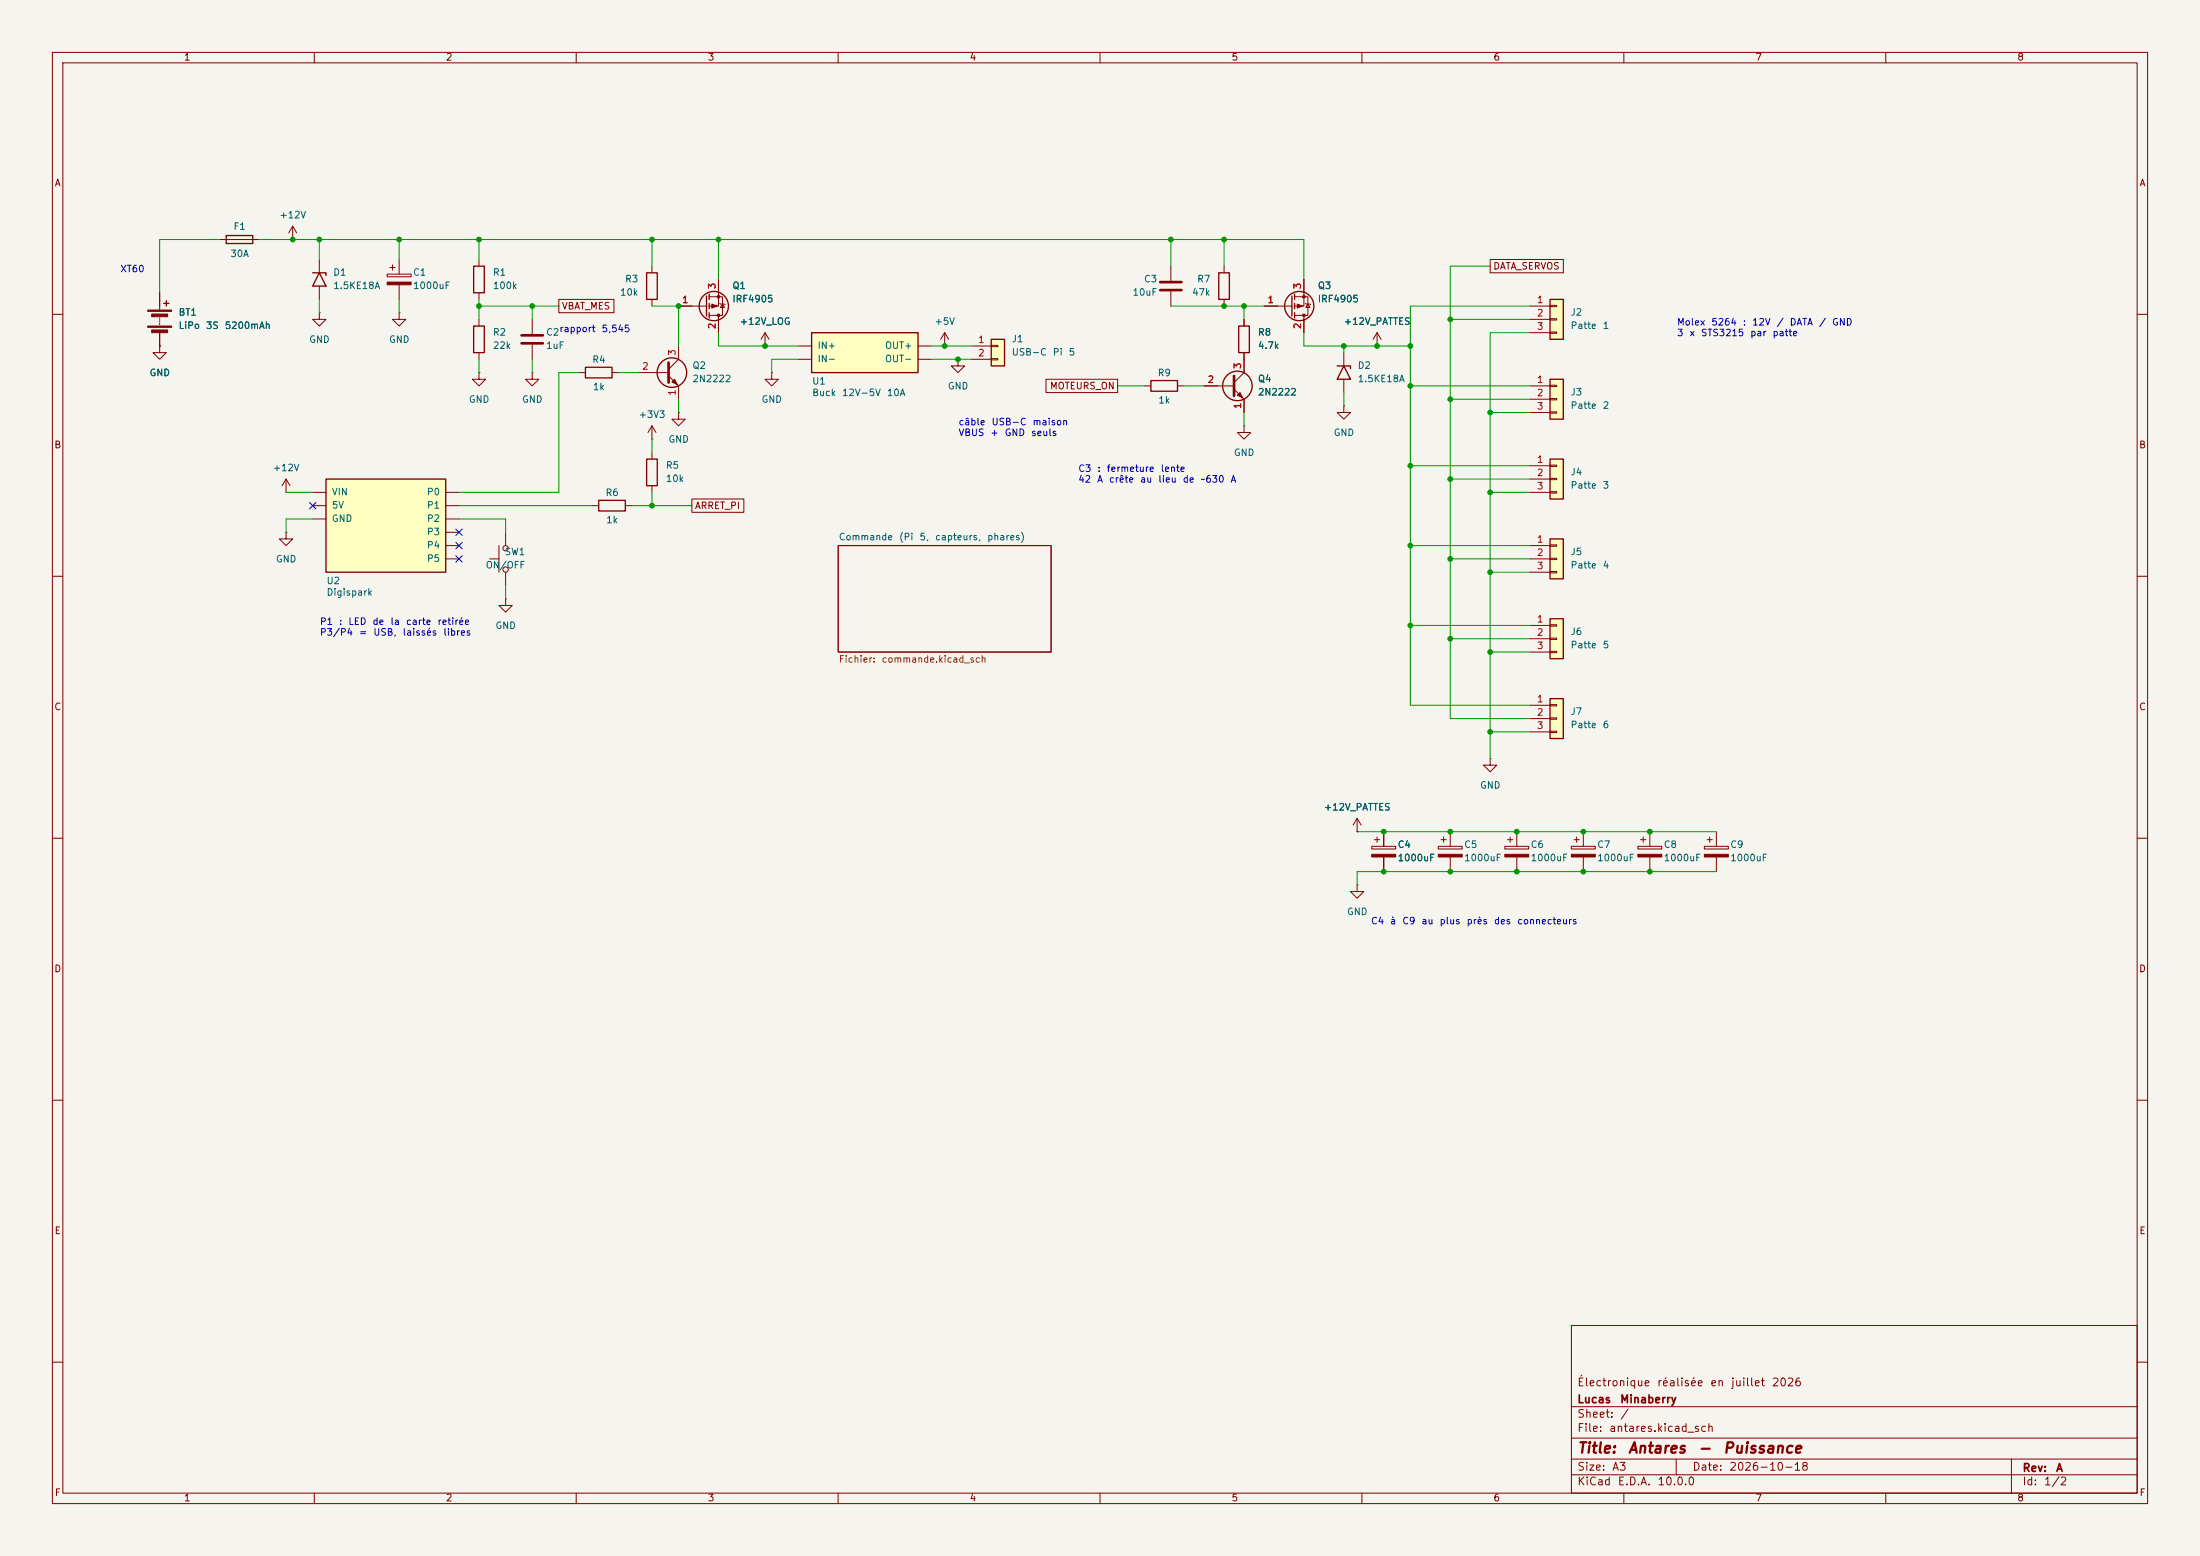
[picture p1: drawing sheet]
<svg xmlns="http://www.w3.org/2000/svg" width="420mm" height="297mm" viewBox="0 0 420 297" stroke-linecap="round" stroke-linejoin="round" font-family="sans-serif">
<path d="M0 0h420v297h-420z" fill="#f5f4ef" stroke="#f5f4ef" stroke-width=".19"/>
<g fill="none" stroke="#840000" stroke-width=".19">
<path d="M10 10h400v277h-400zM12 12h396v273h-396zM60 10v2M110 10v2M160 10v2M210 10v2M260 10v2M310 10v2M360 10v2M41.9 45.7h7.6M55.9 45.7h.1M55.9 43.2l-.8 1.3"/>
<path d="M55.9 43.2l.7 1.3M55.9 43.2v2.5M129.5 58.4h5.4M135.4 56.6h2.5v3.6h-2.5M137.2 53.3v5.1h-1.8M137.4 57.9l1 .3M137.9 58l.4 .7h-.8zM10 60h2M30.5 66v1.3h1.2l-1.2 1.3-1.3-1.3h1.3M30.5 66h.1M137.2 60.2v3.3M180.3 66h.1"/>
<path d="M180.3 63.5l-.7 1.3M180.3 63.5l.8 1.3M180.3 63.5v2.5M408 60h2M10 110h2M160 104.1h40.7v20.4h-40.7zM408 110h2M10 160h2M408 160h2M10 210h2M408 210h2M300 253h108v32h-108z"/>
<path d="M10 260h2M300 278.5h108M300 274.5h108M300 268.5h108M320 278.5v3M384 278.5v6.5M408 260h2M60 285v2M110 285v2M160 285v2M210 285v2M260 285v2"/>
<path d="M300 281.5h108M310 285v2M360 285v2"/>
</g>
<g fill="none" stroke="#840000" stroke-width=".25">
<path d="M43.2 45h5.1v1.5h-5.1zM134.9 56.5v3.8M135.4 56.1v1.1M135.4 57.9v1M135.4 59.7v1"/>
<circle cx="136.3" cy="58.4" r="2.79"/>
</g>
<g fill="#840000" stroke="#840000" stroke-width=".19">
<path d="M135.9 58l1 .4-1 .4z"/>
<circle cx="137.2" cy="60.2" r=".25"/>
<circle cx="137.2" cy="56.6" r=".25"/>
</g>
<path d="M295.9 102.9h2.5v7.6h-2.5z" fill="#ffffc2"/>
<path d="M295.9 102.9h2.5v7.6h-2.5z" fill="none" stroke="#840000" stroke-width=".25"/>
<path d="M292.1 104.1h3.8M292.1 106.7h3.8M292.1 109.2h3.8M295.9 104h1.3v.3h-1.3zM295.9 106.6h1.3v.2h-1.3zM295.9 109.1h1.3v.2h-1.3z" fill="none" stroke="#840000" stroke-width=".19"/>
<path d="M154.9 63.5h20.4v7.6h-20.4z" fill="#ffffc2"/>
<g fill="none" stroke="#840000" stroke-width=".25">
<path d="M59.7 52.1h2.5v.5M61 52.1l1.2 2.5h-2.5zM154.9 63.5h20.4v7.6h-20.4zM255.3 69.9h2.5v.5M256.5 69.9l1.3 2.5h-2.5z"/>
<circle cx="128.3" cy="71.1" r="2.82"/>
</g>
<g fill="none" stroke="#840000" stroke-width=".19">
<path d="M61 59.7v1.3h1.2l-1.2 1.2-1.3-1.2h1.3M61 59.7h.1M61 49.5v2.6M61 54.6v2.6M121.9 71.1h5.7M127.6 71.8l1.9 1.9v2.5M129.5 66v2.6l-1.9 1.9M146 66h.1M146 63.5l-.7 1.3M146 63.5l.8 1.3M146 63.5v2.5M147.3 71.1v1.3h1.3l-1.3 1.3-1.3-1.3h1.3"/>
<path d="M147.3 71.1h.1M152.4 66h2.5M152.4 68.6h2.5M175.3 66h2.5M175.3 68.6h2.5M256.5 67.3v2.6M256.5 72.4v2.5M262.9 66h.1M262.9 63.5l-.8 1.3M262.9 63.5l.8 1.3M262.9 63.5v2.5M54.6 94h.1"/>
<path d="M54.6 91.4l-.8 1.3M54.6 91.4l.8 1.3M54.6 91.4v2.6"/>
</g>
<path d="M127.6 69.2v3.8" fill="none" stroke="#840000" stroke-width=".51"/>
<path d="M128.3 72.9l.5-.5 .5 1z" fill="#840000" stroke="#840000" stroke-width=".19"/>
<path d="M295.9 57.2h2.5v7.6h-2.5z" fill="#ffffc2"/>
<path d="M295.9 57.2h2.5v7.6h-2.5z" fill="none" stroke="#840000" stroke-width=".25"/>
<g fill="none" stroke="#840000" stroke-width=".19">
<path d="M73.9 52.3h4.6v.5h-4.6zM74.4 51.1h1M74.9 50.5v1.1M76.2 59.7v1.3h1.3l-1.3 1.2-1.3-1.2h1.3M76.2 59.7h.1M76.2 49.5v2.8M76.2 54.4v2.8M292.1 58.4h3.8M295.9 58.3h1.3v.2h-1.3zM292.1 61h3.8M292.1 63.5h3.8M295.9 60.8h1.3v.3h-1.3z"/>
<path d="M295.9 63.4h1.3v.2h-1.3zM301 159.8v1M302.3 158.8v2.7M300 161.5h4.5v.6h-4.5zM300.5 160.3h1M302.3 163.6v2.8"/>
</g>
<g fill="#840000" stroke="#840000" stroke-width=".19">
<path d="M300 163.1h4.5v.5h-4.5z"/>
<path d="M73.9 53.8h4.6v.6h-4.6z"/>
</g>
<path d="M295.9 118.1h2.5v7.6h-2.5z" fill="#ffffc2"/>
<path d="M295.9 118.1h2.5v7.6h-2.5z" fill="none" stroke="#840000" stroke-width=".25"/>
<path d="M292.1 119.4h3.8M295.9 119.3h1.3v.2h-1.3zM292.1 121.9h3.8M292.1 124.5h3.8M295.9 121.8h1.3v.2h-1.3zM295.9 124.3h1.3v.3h-1.3z" fill="none" stroke="#840000" stroke-width=".19"/>
<path d="M189.2 64.8h2.6v5.1h-2.6z" fill="#ffffc2"/>
<path d="M31.2 57.9h1.1M31.7 57.4v1M189.2 64.8h2.6v5.1h-2.6z" fill="none" stroke="#840000" stroke-width=".25"/>
<path d="M30.5 55.9v3.3M30.5 60.7v.3M30.5 61.2v.3M30.5 61.7v.3M30.5 63.5v2.5M185.4 66h3.8M185.4 68.6h3.8M189.2 65.9h1.3v.3h-1.3zM189.2 68.5h1.3v.2h-1.3zM259.1 168.9v1.3h1.2l-1.2 1.3-1.3-1.3h1.3M259.1 168.9h.1" fill="none" stroke="#840000" stroke-width=".19"/>
<g fill="#840000" stroke="#840000" stroke-width=".19">
<path d="M28.2 59.2h4.6v.2h-4.6z"/>
<path d="M28.2 62.2h4.6v.3h-4.6z"/>
<path d="M29 59.9h3v.6h-3z"/>
<path d="M29 63h3v.5h-3z"/>
</g>
<path d="M295.9 72.4h2.5v7.6h-2.5z" fill="#ffffc2"/>
<path d="M295.9 72.4h2.5v7.6h-2.5z" fill="none" stroke="#840000" stroke-width=".25"/>
<g fill="none" stroke="#840000" stroke-width=".19">
<path d="M292.1 73.7h3.8M292.1 76.2h3.8M292.1 78.7h3.8M295.9 73.5h1.3v.3h-1.3zM295.9 76.1h1.3v.2h-1.3zM295.9 78.6h1.3v.3h-1.3zM259.1 158.8h.1M259.1 156.2l-.8 1.3M259.1 156.2l.7 1.3M259.1 156.2v2.6M313.7 159.8v1M315 158.8v2.7"/>
<path d="M312.7 161.5h4.5v.6h-4.5zM313.2 160.3h1M315 163.6v2.8"/>
</g>
<path d="M312.7 163.1h4.5v.5h-4.5z" fill="#840000" stroke="#840000" stroke-width=".19"/>
<path d="M62.2 91.4h22.9v17.8h-22.9z" fill="#ffffc2"/>
<path d="M62.2 91.4h22.9v17.8h-22.9z" fill="none" stroke="#840000" stroke-width=".25"/>
<g fill="none" stroke="#840000" stroke-width=".19">
<path d="M182.9 68.6v1.3h1.2l-1.2 1.2-1.3-1.2h1.3M182.9 68.6h.1M59.7 94h2.5M59.7 96.5h2.5M59.7 99.1h2.5M85.1 94h2.5M85.1 96.5h2.5M85.1 99.1h2.5M54.6 101.6v1.3h1.3l-1.3 1.2-1.3-1.2h1.3M54.6 101.6h.1M85.1 101.6h2.5M85.1 104.1h2.5"/>
<path d="M85.1 106.7h2.5"/>
</g>
<path d="M295.9 133.4h2.5v7.6h-2.5z" fill="#ffffc2"/>
<path d="M295.9 133.4h2.5v7.6h-2.5z" fill="none" stroke="#840000" stroke-width=".25"/>
<path d="M292.1 134.6h3.8M292.1 137.2h3.8M292.1 139.7h3.8M295.9 134.5h1.3v.2h-1.3zM295.9 137h1.3v.3h-1.3zM295.9 139.6h1.3v.2h-1.3z" fill="none" stroke="#840000" stroke-width=".19"/>
<path d="M295.9 87.6h2.5v7.7h-2.5z" fill="#ffffc2"/>
<g fill="none" stroke="#840000" stroke-width=".25">
<path d="M90.4 50.8h2.1v5.1h-2.1zM123.4 52.1h2.1v5.1h-2.1zM232.7 52.1h2v5.1h-2zM246.6 56.5v3.8M247.1 56.1v1.1M247.1 57.9v1M247.1 59.7v1M90.4 62.2h2.1v5.1h-2.1zM111.8 70.1h5v2h-5zM219.7 72.6h5.1v2.1h-5.1zM236.5 62.2h2v5.1h-2zM114.3 95.5h5.1v2h-5.1z"/>
<path d="M123.4 87.6h2.1v5.1h-2.1zM295.9 87.6h2.5v7.7h-2.5z"/>
<circle cx="248" cy="58.4" r="2.79"/>
<circle cx="236.2" cy="73.7" r="2.82"/>
</g>
<g fill="none" stroke="#840000" stroke-width=".19">
<path d="M30.5 55.9v2.5M91.4 49.5v1.3M91.4 55.9v1.3M106.7 57.1h10.5v2.6h-10.5zM124.5 50.8v1.3M124.5 57.2v1.2M129.5 58.4h2.6M137.2 53.3v2.6M223.5 50.8v2.8M223.5 55.6v2.8M233.7 50.8v1.3M233.7 57.2v1.2"/>
<path d="M241.3 58.4h5.3M247.1 56.6h2.6v3.6h-2.6M248.9 53.3v5.1h-1.8M249.2 57.9l1 .3M249.7 58l.4 .7h-.8zM284.5 49.5h14v2.6h-14zM30.5 66h.1M30.5 63.5v2.5M91.4 71.1v1.3h1.3l-1.3 1.3-1.2-1.3h1.2M91.4 71.1h.1M91.4 61v1.2M91.4 67.3v1.3"/>
<path d="M101.6 71.1v1.3h1.3l-1.3 1.3-1.3-1.3h1.3M101.6 71.1h.1M101.6 61v2.8M101.6 65.8v2.8M110.5 71.1h1.3M116.8 71.1h1.3M129.5 78.7v1.3h1.3l-1.3 1.3-1.2-1.3h1.2M129.5 78.7h.1M137.2 61v2.5M146 66h.1M199.7 72.4h13.7v2.5h-13.7zM218.4 73.7h1.3"/>
<path d="M224.8 73.7h1.3M229.9 73.7h5.7M235.6 74.3l1.9 1.9v2.5M237.5 61v1.2M237.5 67.3v3.8l-1.9 1.9M248.9 60.2v3.3M256.5 77.5v1.2h1.3l-1.3 1.3-1.2-1.3h1.2M256.5 77.5h.1M262.9 66h.1M113 96.5h1.3M119.4 96.5h1.2M124.5 83.8h.1"/>
<path d="M124.5 81.3l-.8 1.3M124.5 81.3l.7 1.3M124.5 81.3v2.5M124.5 86.4v1.2M124.5 92.7v1.3M132.1 95.2h9.9v2.6h-9.9zM237.5 81.3v1.3h1.3l-1.3 1.2-1.3-1.2h1.3M237.5 81.3h.1M292.1 88.9h3.8M292.1 91.4h3.8M292.1 94h3.8M295.9 88.8h1.3v.2h-1.3z"/>
<path d="M295.9 91.3h1.3v.3h-1.3zM295.9 93.9h1.3v.2h-1.3zM93.5 106.7h1.7M95.2 104.1v5.1M96.5 114.3v1.3h1.3l-1.3 1.2-1.3-1.2h1.3M96.5 114.3h.1M96.5 101.6v2.5M96.5 109.2v2.6M259.1 158.8h.1M262.9 159.8v1M264.2 158.8v2.7M275.6 159.8v1"/>
<path d="M276.9 158.8v2.7M284.5 144.8v1.3h1.2l-1.2 1.2-1.3-1.2h1.3M284.5 144.8h.1M288.3 159.8v1M289.6 158.8v2.7M326.4 159.8v1M327.7 158.8v2.7M261.9 161.5h4.5v.6h-4.5zM262.4 160.3h1M264.2 163.6v2.8M274.6 161.5h4.5v.6h-4.5zM275.1 160.3h1"/>
<path d="M276.9 163.6v2.8M287.3 161.5h4.5v.6h-4.5zM287.8 160.3h1M289.6 163.6v2.8M325.4 161.5h4.5v.6h-4.5zM325.9 160.3h1M327.7 163.6v2.8"/>
<circle cx="96.5" cy="104.6" r=".51"/>
<circle cx="96.5" cy="108.7" r=".51"/>
</g>
<g fill="#840000" stroke="#840000" stroke-width=".19">
<path d="M325.4 163.1h4.5v.5h-4.5z"/>
<path d="M247.6 58l1.1 .4-1.1 .4z"/>
<path d="M236.2 75.4l.5-.5 .5 1z"/>
<path d="M287.3 163.1h4.5v.5h-4.5z"/>
<path d="M274.6 163.1h4.5v.5h-4.5z"/>
<path d="M261.9 163.1h4.5v.5h-4.5z"/>
<circle cx="248.9" cy="60.2" r=".25"/>
<circle cx="248.9" cy="56.6" r=".25"/>
</g>
<path d="M221.5 53.8h4.1M221.5 55.4h4.1M99.6 64h4M99.6 65.5h4M235.6 71.8v3.8" fill="none" stroke="#840000" stroke-width=".51"/>
<g fill="none" stroke="#009600" stroke-width=".19">
<path d="M41.9 45.7h-11.4v10.2M49.5 45.7h199.4v7.6M61 45.7v3.8M61 57.2v2.5M76.2 45.7v3.8M76.2 57.2v2.5M91.4 58.4h15.3M91.4 45.7v3.8M91.4 57.2v3.8M101.6 58.4v2.6M124.5 58.4h5v7.6M124.5 45.7v5.1"/>
<path d="M137.2 45.7v7.6M223.5 58.4h17.8M223.5 45.7v5.1M233.7 45.7v5.1M237.5 58.4v2.6M284.5 50.8h-7.6v86.4h15.2M292.1 58.4h-22.9v76.2h22.9M91.4 68.6v2.5M101.6 68.6v2.5M110.5 71.1h-3.8v22.9h-19.1M118.1 71.1h3.8M129.5 76.2v2.5"/>
<path d="M137.2 63.5v2.5h15.2M152.4 68.6h-5.1v2.5M177.8 66h7.6M177.8 68.6h7.6M213.4 73.7h5M226.1 73.7h3.8M237.5 78.7v2.6M248.9 63.5v2.5h20.3M256.5 66v1.3M256.5 74.9v2.6M269.2 73.7h22.9M276.9 76.2h15.2"/>
<path d="M276.9 61h15.2M284.5 78.7h7.6M292.1 63.5h-7.6v81.3M54.6 94h5.1M59.7 99.1h-5.1v2.5M87.6 99.1h8.9v2.5M87.6 96.5h25.4M120.6 96.5h11.5M124.5 83.8v2.6M124.5 94v2.5M269.2 88.9h22.9M276.9 91.4h15.2"/>
<path d="M284.5 94h7.6M96.5 111.8v2.5M269.2 104.1h22.9M269.2 119.4h22.9M276.9 106.7h15.2M284.5 109.2h7.6M276.9 121.9h15.2M284.5 124.5h7.6M284.5 139.7h7.6M259.1 158.8h68.6M327.7 166.4h-68.6v2.5"/>
</g>
<path d="M59.1 95.9l1.2 1.2M60.3 95.9l-1.2 1.2M87 101l1.2 1.2M87 103.5l1.2 1.2M87 106.1l1.2 1.2M88.2 101l-1.2 1.2M88.2 103.5l-1.2 1.2M88.2 106.1l-1.2 1.2" fill="none" stroke="#000084" stroke-width=".19"/>
<g fill="#009600" stroke="#009600" stroke-width=".19">
<circle cx="61" cy="45.7" r=".46"/>
<circle cx="55.9" cy="45.7" r=".46"/>
<circle cx="76.2" cy="45.7" r=".46"/>
<circle cx="91.4" cy="45.7" r=".46"/>
<circle cx="91.4" cy="58.4" r=".46"/>
<circle cx="137.2" cy="45.7" r=".46"/>
<circle cx="146" cy="66" r=".46"/>
<circle cx="223.5" cy="45.7" r=".46"/>
<circle cx="180.3" cy="66" r=".46"/>
<circle cx="182.9" cy="68.6" r=".46"/>
<circle cx="256.5" cy="66" r=".46"/>
<circle cx="262.9" cy="66" r=".46"/>
<circle cx="269.2" cy="66" r=".46"/>
<circle cx="284.5" cy="94" r=".46"/>
<circle cx="276.9" cy="106.7" r=".46"/>
<circle cx="269.2" cy="73.7" r=".46"/>
<circle cx="276.9" cy="76.2" r=".46"/>
<circle cx="276.9" cy="61" r=".46"/>
<circle cx="284.5" cy="78.7" r=".46"/>
<circle cx="269.2" cy="88.9" r=".46"/>
<circle cx="276.9" cy="91.4" r=".46"/>
<circle cx="269.2" cy="104.1" r=".46"/>
<circle cx="284.5" cy="124.5" r=".46"/>
<circle cx="284.5" cy="109.2" r=".46"/>
<circle cx="269.2" cy="119.4" r=".46"/>
<circle cx="276.9" cy="121.9" r=".46"/>
<circle cx="276.9" cy="158.8" r=".46"/>
<circle cx="276.9" cy="166.4" r=".46"/>
<circle cx="129.5" cy="58.4" r=".46"/>
<circle cx="124.5" cy="96.5" r=".46"/>
<circle cx="101.6" cy="58.4" r=".46"/>
<circle cx="124.5" cy="45.7" r=".46"/>
<circle cx="237.5" cy="58.4" r=".46"/>
<circle cx="233.7" cy="45.7" r=".46"/>
<circle cx="233.7" cy="58.4" r=".46"/>
<circle cx="302.3" cy="158.8" r=".46"/>
<circle cx="289.6" cy="166.4" r=".46"/>
<circle cx="302.3" cy="166.4" r=".46"/>
<circle cx="284.5" cy="139.7" r=".46"/>
<circle cx="289.6" cy="158.8" r=".46"/>
<circle cx="264.2" cy="158.8" r=".46"/>
<circle cx="264.2" cy="166.4" r=".46"/>
<circle cx="315" cy="158.8" r=".46"/>
<circle cx="315" cy="166.4" r=".46"/>
</g>
<g font-size="2" fill="#840000">
<text x="301" y="277.9">Title:</text>
<text x="310.6" y="277.9">Antares</text>
<text x="324" y="277.9">-</text>
<text x="328.8" y="277.9">Puissance</text>
</g>
<g font-size="1.5" fill="#840000">
<text x="301" y="268.2">Lucas</text>
<text x="301" y="265">Électronique</text>
<text x="309.2" y="268.2">Minaberry</text>
<text x="316.2" y="265">réalisée</text>
<text x="326.4" y="265">en</text>
<text x="330.3" y="265">juillet</text>
<text x="338.1" y="265">2026</text>
<text x="301" y="273.7">File:</text>
<text x="301" y="271">Sheet:</text>
<text x="307.1" y="273.7">antares.kicad_sch</text>
<text x="309.2" y="271">/</text>
<text x="301" y="281.1">Size:</text>
<text x="307.6" y="281.1">A3</text>
<text x="323" y="281.1">Date:</text>
<text x="330" y="281.1">2026-10-18</text>
<text x="386" y="281.3">Rev:</text>
<text x="392.4" y="281.3">A</text>
<text x="301" y="283.9">KiCad</text>
<text x="308.7" y="283.9">E.D.A.</text>
<text x="316.3" y="283.9">10.0.0</text>
<text x="386" y="283.9">Id:</text>
<text x="390.1" y="283.9">1/2</text>
</g>
<g font-size="1.3" fill="#840000">
<text x="35" y="11.9">1</text>
<text x="85" y="11.9">2</text>
<text x="135" y="11.9">3</text>
<text x="185" y="11.9">4</text>
<text x="235" y="11.9">5</text>
<text x="285" y="11.9">6</text>
<text x="335" y="11.9">7</text>
<text x="385" y="11.9">8</text>
<text x="10.3" y="35.9">A</text>
<text x="408.3" y="35.9">A</text>
<text x="285" y="51.8">DATA_SERVOS</text>
<text x="107.2" y="59.4">VBAT_MES</text>
<text x="200.3" y="74.6">MOTEURS_ON</text>
<text x="10.3" y="85.9">B</text>
<text x="408.2" y="85.9">B</text>
<text x="132.6" y="97.5">ARRET_PI</text>
<text x="10.3" y="135.9">C</text>
<text x="408.2" y="135.9">C</text>
<text x="10.3" y="185.9">D</text>
<text x="408.2" y="185.9">D</text>
<text x="10.3" y="235.9">E</text>
<text x="408.3" y="235.9">E</text>
<text x="10.3" y="285.9">F</text>
<text x="35" y="286.9">1</text>
<text x="85" y="286.9">2</text>
<text x="135" y="286.9">3</text>
<text x="185" y="286.9">4</text>
<text x="235" y="286.9">5</text>
<text x="285" y="286.9">6</text>
<text x="335" y="286.9">7</text>
<text x="385" y="286.9">8</text>
<text x="408.3" y="285.9">F</text>
</g>
<g font-size="1.3" fill="#006464">
<text x="53.2" y="42">+12V</text>
<text x="44.5" y="44.2">F1</text>
<text x="43.9" y="49.4">30A</text>
<text x="63.5" y="52.9">D1</text>
<text x="78.7" y="52.9">C1</text>
<text x="94" y="52.9">R1</text>
<text x="63.5" y="55.5">1.5KE18A</text>
<text x="78.7" y="55.5">1000uF</text>
<text x="94" y="55.5">100k</text>
<text x="118.3" y="56.7">10k</text>
<text x="119.2" y="54.2">R3</text>
<text x="139.7" y="55.5">Q1</text>
<text x="139.7" y="58">IRF4905</text>
<text x="216.1" y="56.7">10uF</text>
<text x="218.3" y="54.2">C3</text>
<text x="227.5" y="56.7">47k</text>
<text x="228.4" y="54.2">R7</text>
<text x="251.5" y="55.5">Q3</text>
<text x="251.5" y="58">IRF4905</text>
<text x="34" y="60.6">BT1</text>
<text x="34" y="63.1">LiPo</text>
<text x="39.2" y="63.1">3S</text>
<text x="42.8" y="63.1">5200mAh</text>
<text x="58.9" y="65.8">GND</text>
<text x="74.2" y="65.8">GND</text>
<text x="94" y="64.4">R2</text>
<text x="104.1" y="64.4">C2</text>
<text x="141.1" y="62.3">+12V_LOG</text>
<text x="178.3" y="62.3">+5V</text>
<text x="193" y="65.6">J1</text>
<text x="240" y="64.4">R8</text>
<text x="256.4" y="62.3">+12V_PATTES</text>
<text x="299.7" y="60.6">J2</text>
<text x="299.7" y="63.1">Patte</text>
<text x="305.9" y="63.1">1</text>
<text x="94" y="66.9">22k</text>
<text x="104.1" y="66.9">1uF</text>
<text x="113" y="69.6">R4</text>
<text x="132.1" y="70.7">Q2</text>
<text x="156" y="66.9">IN+</text>
<text x="156" y="69.4">IN-</text>
<text x="168.8" y="66.9">OUT+</text>
<text x="168.8" y="69.4">OUT-</text>
<text x="193" y="68.2">USB-C</text>
<text x="200.9" y="68.2">Pi</text>
<text x="203.9" y="68.2">5</text>
<text x="240" y="66.9">4.7k</text>
<text x="259.1" y="70.7">D2</text>
<text x="28.4" y="72.1">GND</text>
<text x="89.4" y="77.2">GND</text>
<text x="99.6" y="77.2">GND</text>
<text x="113.1" y="74.8">1k</text>
<text x="132.1" y="73.3">2N2222</text>
<text x="145.3" y="77.2">GND</text>
<text x="154.9" y="73.7">U1</text>
<text x="154.9" y="75.9">Buck</text>
<text x="160.7" y="75.9">12V-5V</text>
<text x="169.2" y="75.9">10A</text>
<text x="180.8" y="74.6">GND</text>
<text x="220.9" y="72.1">R9</text>
<text x="221" y="77.3">1k</text>
<text x="240" y="73.3">Q4</text>
<text x="240" y="75.8">2N2222</text>
<text x="259.1" y="73.3">1.5KE18A</text>
<text x="299.7" y="75.8">J3</text>
<text x="121.8" y="80.1">+3V3</text>
<text x="254.5" y="83.5">GND</text>
<text x="299.7" y="78.3">Patte</text>
<text x="305.9" y="78.3">2</text>
<text x="127" y="89.8">R5</text>
<text x="127.5" y="84.8">GND</text>
<text x="235.5" y="87.3">GND</text>
<text x="52" y="90.2">+12V</text>
<text x="63.2" y="94.8">VIN</text>
<text x="81.4" y="94.8">P0</text>
<text x="115.5" y="95">R6</text>
<text x="127" y="92.3">10k</text>
<text x="299.7" y="91">J4</text>
<text x="299.7" y="93.6">Patte</text>
<text x="305.9" y="93.6">3</text>
<text x="63.2" y="97.4">5V</text>
<text x="63.2" y="99.9">GND</text>
<text x="81.4" y="97.4">P1</text>
<text x="81.4" y="99.9">P2</text>
<text x="115.6" y="100.2">1k</text>
<text x="52.6" y="107.7">GND</text>
<text x="81.4" y="102.5">P3</text>
<text x="81.4" y="105">P4</text>
<text x="81.4" y="107.5">P5</text>
<text x="96.2" y="106.3">SW1</text>
<text x="160" y="103.4">Commande</text>
<text x="171.5" y="103.4">(Pi</text>
<text x="175.4" y="103.4">5,</text>
<text x="178.4" y="103.4">capteurs,</text>
<text x="188.3" y="103.4">phares)</text>
<text x="299.7" y="106.3">J5</text>
<text x="62.2" y="111.8">U2</text>
<text x="92.6" y="108.8">ON/OFF</text>
<text x="299.7" y="108.8">Patte</text>
<text x="305.9" y="108.8">4</text>
<text x="62.2" y="114">Digispark</text>
<text x="94.5" y="120.4">GND</text>
<text x="299.7" y="121.5">J6</text>
<text x="299.7" y="124.1">Patte</text>
<text x="305.9" y="124.1">5</text>
<text x="299.7" y="136.8">J7</text>
<text x="299.7" y="139.3">Patte</text>
<text x="305.9" y="139.3">6</text>
<text x="252.6" y="155">+12V_PATTES</text>
<text x="282.4" y="150.8">GND</text>
<text x="266.7" y="162.2">C4</text>
<text x="266.7" y="164.7">1000uF</text>
<text x="279.4" y="162.2">C5</text>
<text x="279.4" y="164.7">1000uF</text>
<text x="292.1" y="162.2">C6</text>
<text x="292.1" y="164.7">1000uF</text>
<text x="304.8" y="162.2">C7</text>
<text x="304.8" y="164.7">1000uF</text>
<text x="317.5" y="162.2">C8</text>
<text x="317.5" y="164.7">1000uF</text>
<text x="330.2" y="162.2">C9</text>
<text x="330.2" y="164.7">1000uF</text>
<text x="257" y="175">GND</text>
</g>
<g font-size="1.3" fill="#0000c2">
<text x="22.9" y="52.3">XT60</text>
<text x="106.7" y="63.7">rapport</text>
<text x="114.7" y="63.7">5,545</text>
<text x="320" y="62.4">Molex</text>
<text x="320" y="64.5">3</text>
<text x="322.4" y="64.5">x</text>
<text x="324.6" y="64.5">STS3215</text>
<text x="326.6" y="62.4">5264</text>
<text x="332.6" y="62.4">:</text>
<text x="334" y="64.5">par</text>
<text x="334.4" y="62.4">12V</text>
<text x="338.3" y="64.5">patte</text>
<text x="339.1" y="62.4">/</text>
<text x="341.6" y="62.4">DATA</text>
<text x="347.1" y="62.4">/</text>
<text x="349.6" y="62.4">GND</text>
<text x="182.9" y="81.5">câble</text>
<text x="182.9" y="83.5">VBUS</text>
<text x="188.9" y="83.5">+</text>
<text x="189.2" y="81.5">USB-C</text>
<text x="191.7" y="83.5">GND</text>
<text x="196.7" y="83.5">seuls</text>
<text x="197" y="81.5">maison</text>
<text x="205.7" y="90.4">C3</text>
<text x="205.7" y="92.4">42</text>
<text x="209.3" y="92.4">A</text>
<text x="209.4" y="90.4">:</text>
<text x="211.2" y="90.4">fermeture</text>
<text x="211.6" y="92.4">crête</text>
<text x="217.5" y="92.4">au</text>
<text x="221" y="92.4">lieu</text>
<text x="221.5" y="90.4">lente</text>
<text x="225.7" y="92.4">de</text>
<text x="229.1" y="92.4">~630</text>
<text x="234.8" y="92.4">A</text>
<text x="61" y="119.6">P1</text>
<text x="64.6" y="119.6">:</text>
<text x="66.4" y="119.6">LED</text>
<text x="71" y="119.6">de</text>
<text x="74.4" y="119.6">la</text>
<text x="77.4" y="119.6">carte</text>
<text x="83.4" y="119.6">retirée</text>
<text x="61" y="121.6">P3/P4</text>
<text x="68.4" y="121.6">=</text>
<text x="71.2" y="121.6">USB,</text>
<text x="76.7" y="121.6">laissés</text>
<text x="84.5" y="121.6">libres</text>
<text x="261.6" y="176.7">C4</text>
<text x="265.3" y="176.7">à</text>
<text x="267.6" y="176.7">C9</text>
<text x="271.2" y="176.7">au</text>
<text x="274.7" y="176.7">plus</text>
<text x="279.9" y="176.7">près</text>
<text x="285.1" y="176.7">des</text>
<text x="289.5" y="176.7">connecteurs</text>
</g>
<g font-size="1.3" fill="#a90000">
<text x="130.1" y="58.2">1</text>
<text x="136.9" y="55.3" transform="rotate(-90 136.9 55.3)">3</text>
<text x="241.9" y="58.2">1</text>
<text x="248.7" y="55.3" transform="rotate(-90 248.7 55.3)">3</text>
<text x="293.3" y="58.2">1</text>
<text x="136.9" y="62.9" transform="rotate(-90 136.9 62.9)">2</text>
<text x="186.6" y="65.8">1</text>
<text x="248.7" y="62.9" transform="rotate(-90 248.7 62.9)">2</text>
<text x="293.3" y="60.7">2</text>
<text x="293.3" y="63.2">3</text>
<text x="122.5" y="70.9">2</text>
<text x="129.3" y="68" transform="rotate(-90 129.3 68)">3</text>
<text x="186.6" y="68.3">2</text>
<text x="237.2" y="70.6" transform="rotate(-90 237.2 70.6)">3</text>
<text x="129.3" y="75.6" transform="rotate(-90 129.3 75.6)">1</text>
<text x="230.4" y="73.4">2</text>
<text x="293.3" y="73.4">1</text>
<text x="293.3" y="75.9">2</text>
<text x="237.2" y="78.2" transform="rotate(-90 237.2 78.2)">1</text>
<text x="293.3" y="78.5">3</text>
<text x="293.3" y="88.6">1</text>
<text x="293.3" y="91.2">2</text>
<text x="293.3" y="93.7">3</text>
<text x="293.3" y="103.9">1</text>
<text x="293.3" y="106.4">2</text>
<text x="293.3" y="109">3</text>
<text x="293.3" y="119.1">1</text>
<text x="293.3" y="121.7">2</text>
<text x="293.3" y="124.2">3</text>
<text x="293.3" y="134.4">1</text>
<text x="293.3" y="136.9">2</text>
<text x="293.3" y="139.4">3</text>
</g>
<g font-size="1.3" fill="#725600">
<text x="160" y="126.8">Fichier:</text>
<text x="168.2" y="126.8">commande.kicad_sch</text>
</g>
</svg>
